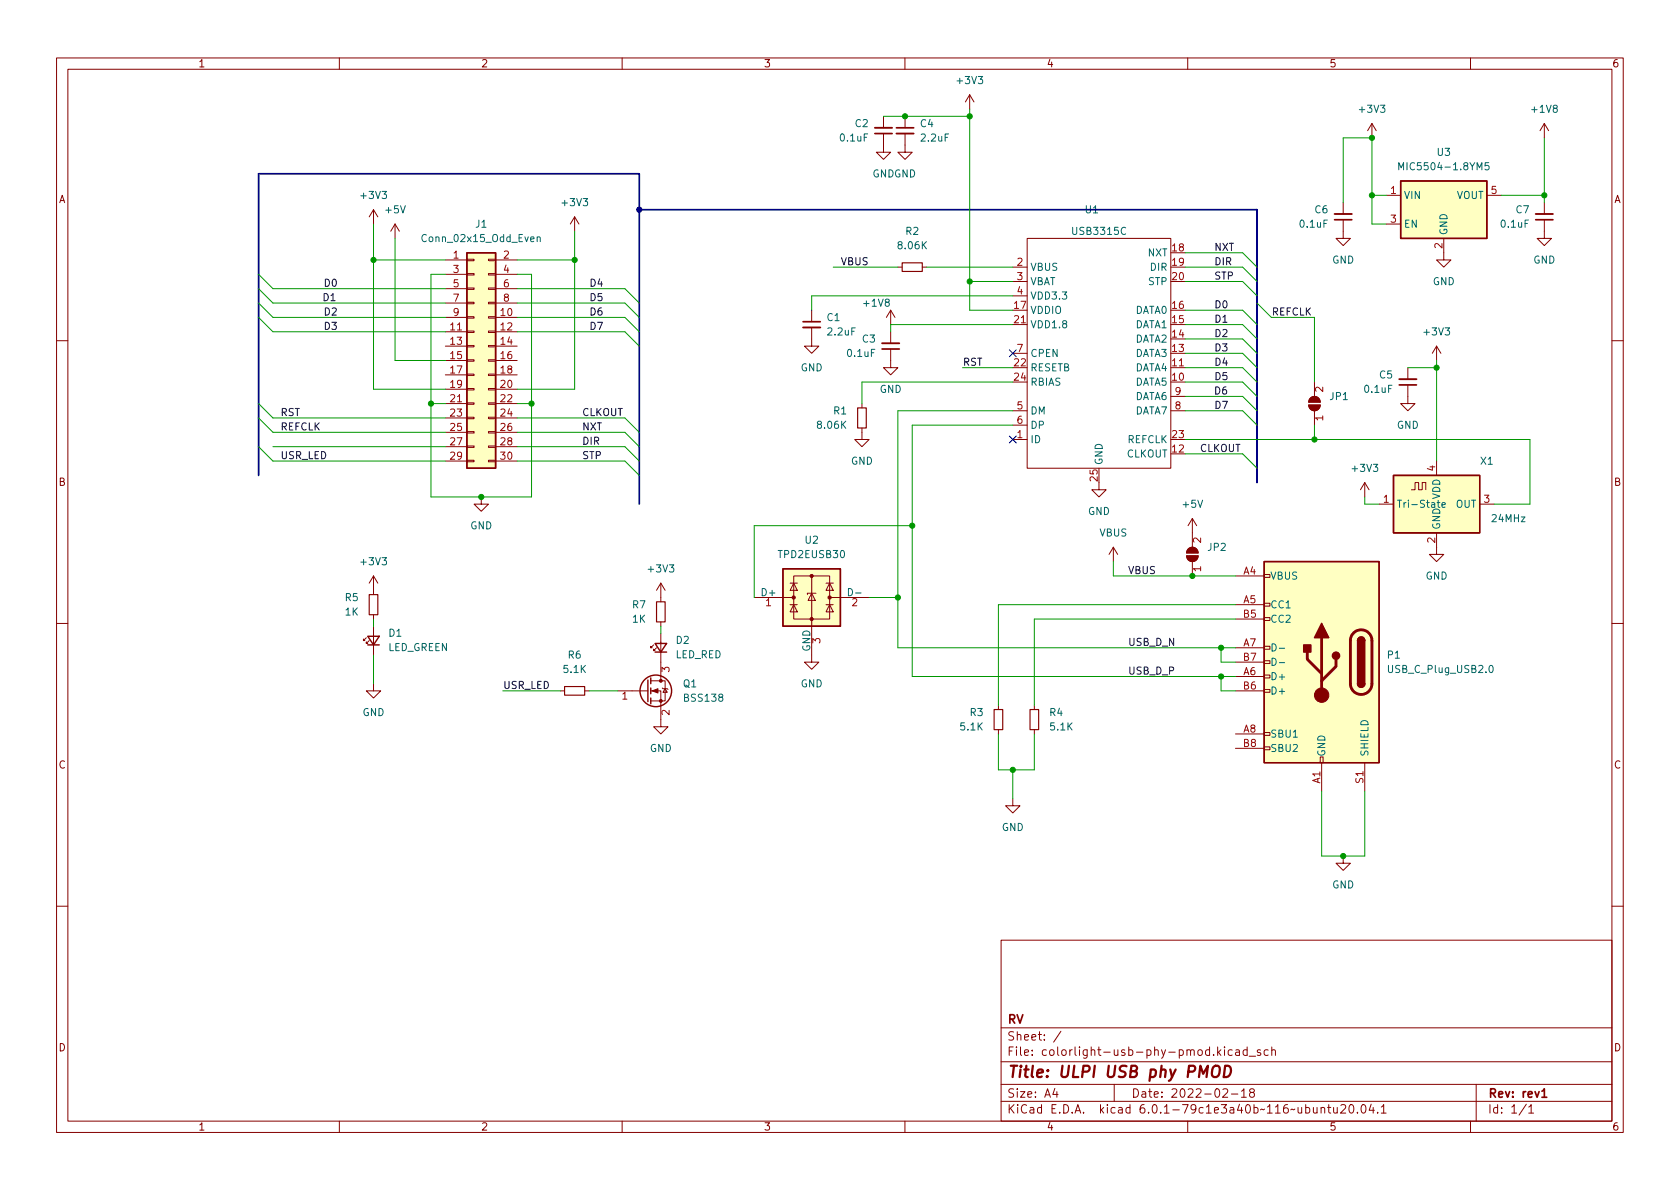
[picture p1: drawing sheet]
<svg xmlns="http://www.w3.org/2000/svg" width="297mm" height="210mm" viewBox="0 0 297 210" stroke-linecap="round" stroke-linejoin="round" font-family="sans-serif">
<g fill="none" stroke="#840000" stroke-width=".18">
<path d="M10 10.2h277v190.1h-277zM12 12.2h273v186.1h-273zM60 10.2v2M110 10.2v2M160 10.2v2M171.4 16.8l-.7 1.2M171.4 16.8v2.5M171.4 16.8l.8 1.2M210 10.2v2M260 10.2v2M66 37.1l-.7 1.2M66 37.1v2.5"/>
<path d="M66 37.1l.8 1.2M69.8 39.6l-.7 1.3M69.8 39.6v2.6M69.8 39.6l.8 1.3M101.6 38.3l-.8 1.3M101.6 38.3v2.6M101.6 38.3l.8 1.3M156.2 23.6v3.3h1.3l-1.3 1.3-1.3-1.3h1.3M156.2 20.6v2M160 23.6v3.3h1.3l-1.3 1.3-1.3-1.3h1.3M160 20.6v2M237.5 38.9v3.3h1.3l-1.3 1.2-1.3-1.2h1.3"/>
<path d="M237.5 35.8v2M242.6 21.8l-.8 1.3M242.6 21.8v2.6M242.6 21.8l.7 1.3M245.1 34.5h2.5M245.1 39.6h2.5M262.9 34.5h2.5M273 38.9v3.3h1.3l-1.3 1.2-1.2-1.2h1.2M273 21.8l-.7 1.3M273 21.8v2.6M273 35.8v2M273 21.8l.8 1.3"/>
<path d="M78.7 46h3.8M78.7 56.1h3.8M78.7 58.7h3.8M78.7 48.5h3.8M78.7 51h3.8M78.7 53.6h3.8M82.5 58.5h1.3v.3h-1.3zM82.5 56h1.3v.3h-1.3zM82.5 53.5h1.3v.2h-1.3zM82.5 50.9h1.3v.3h-1.3zM82.5 48.4h1.3v.2h-1.3zM82.5 45.8h1.3v.3h-1.3z"/>
<path d="M86.4 58.5h1.2v.3h-1.2zM86.4 56h1.2v.3h-1.2zM86.4 53.5h1.2v.2h-1.2zM86.4 50.9h1.2v.3h-1.2zM86.4 48.4h1.2v.2h-1.2zM86.4 45.8h1.2v.3h-1.2zM87.6 46h3.8M87.6 56.1h3.8M87.6 58.7h3.8M87.6 48.5h3.8M87.6 51h3.8M87.6 53.6h3.8"/>
<path d="M143.5 57.9v3.3h1.3l-1.3 1.3-1.3-1.3h1.3M143.5 54.9v2M157.5 54.9v2.5M157.5 58.7v2M157.5 54.9l-.8 1.2M157.5 54.9l.7 1.2M158.7 47.2h.8M163.1 47.2h.7M179.1 47.2h2.5M179.1 57.4h2.5M179.1 49.8h2.5M179.1 52.3h2.5"/>
<path d="M181.6 42.2h25.4v40.6h-25.4zM255.3 42.2v3.8h1.2l-1.2 1.2-1.3-1.2h1.3M10 60.2h2M78.7 61.2h3.8M78.7 63.7h3.8M78.7 66.3h3.8M78.7 68.8h3.8M78.7 71.4h3.8M78.7 73.9h3.8M78.7 76.4h3.8M78.7 79h3.8M82.5 78.9h1.3v.2h-1.3z"/>
<path d="M82.5 76.3h1.3v.3h-1.3zM82.5 73.8h1.3v.2h-1.3zM82.5 71.2h1.3v.3h-1.3zM82.5 68.7h1.3v.3h-1.3zM82.5 66.2h1.3v.2h-1.3zM82.5 63.6h1.3v.3h-1.3zM82.5 61.1h1.3v.2h-1.3zM86.4 78.9h1.2v.2h-1.2zM86.4 76.3h1.2v.3h-1.2zM86.4 73.8h1.2v.2h-1.2zM86.4 71.2h1.2v.3h-1.2zM86.4 68.7h1.2v.3h-1.2z"/>
<path d="M86.4 66.2h1.2v.2h-1.2zM86.4 63.6h1.2v.3h-1.2zM86.4 61.1h1.2v.2h-1.2zM87.6 61.2h3.8M87.6 63.7h3.8M87.6 66.3h3.8M87.6 68.8h3.8M87.6 71.4h3.8M87.6 73.9h3.8M87.6 76.4h3.8M87.6 79h3.8M152.4 75.7v2h1.3l-1.3 1.3-1.3-1.3h1.3"/>
<path d="M152.4 71.4v.7M157.5 61.7v3.3h1.2l-1.2 1.3-1.3-1.3h1.3M179.1 77.7h2.5M179.1 72.6h2.5M179.1 75.2h2.5M179.1 62.5h2.5M207 65h2.5M207 72.6h2.5M207 70.1h2.5M231.4 71.6h2a1.02 1.02 0 0 1-1 1 1.02 1.02 0 0 1-1-1zM231.7 70.4a1.02 1.02 0 0 1 1.1-.2 1.02 1.02 0 0 1 .6 .9h-2zM232.4 67.6v2.5"/>
<path d="M232.4 72.6v2.6M248.9 68.1v3.3h1.3l-1.3 1.2-1.3-1.2h1.3M248.9 65v2.1M254 61.2v2.5M254 61.2l-.8 1.3M254 61.2l.8 1.3M285 60.2h2M78.7 81.5h3.8M82.5 81.4h1.3v.3h-1.3zM85.1 87.9v1.2h1.3l-1.3 1.3-1.3-1.3h1.3M86.4 81.4h1.2v.3h-1.2zM87.6 81.5h3.8"/>
<path d="M194.3 85.3v1.3h1.3l-1.3 1.3-1.3-1.3h1.3M196.8 96.8l-.7 1.2M196.8 96.8v2.5M196.8 96.8l.8 1.2M209.8 98.3h2a1.02 1.02 0 0 1-1 1 1.02 1.02 0 0 1-1-1zM210.1 97.1a1.02 1.02 0 0 1 1.1-.3 1.02 1.02 0 0 1 .6 1h-2zM210.8 91.7l-.7 1.3M210.8 91.7v5.1M210.8 99.3v2.5M210.8 91.7l.8 1.3M241.3 85.3l-.8 1.3M241.3 85.3v2.6"/>
<path d="M241.3 85.3l.8 1.3M243.8 89.1h2.6M249.6 86.6h.6v-1.3h.6v1.3h.7v-1.3h.6v1.3M254 94.2v3.8h1.3l-1.3 1.3-1.3-1.3h1.3M254 81.5v2.6M261.6 89.1h2.6M10 110.2h2M64.8 112.8l-.5 .5v-.3v.3h.2M65.3 113.3l-.5 .5v-.3v.3h.2M66 101.8v3.4M66 108.7v.8M66 110.7v5.1"/>
<path d="M66 101.8l-.7 1.3M66 101.8l.8 1.3M115.6 114l-.5 .5v-.2v.2h.2M116.1 114.5l-.5 .6v-.3v.3h.2M116.8 103.1v3.3M116.8 110v.7M116.8 112v8.4M116.8 103.1l-.7 1.3M116.8 103.1l.8 1.3M133.3 105.7h7M139.7 106.9h1.3M139.7 103.1h1.3"/>
<path d="M140.3 101.8h6.4v7.7h-6.4zM140.3 106.9l.7 1.3h-1.3zM140.3 103.1l.7 1.3h-1.3zM143.5 104.9l.6 1.3h-1.2zM143.5 101.8v15.3h1.3l-1.3 1.3-1.3-1.3h1.3M144.3 104.9h-1.6v.3M146 106.9h1.3M146 103.1h1.3M146.7 106.9l.6 1.3h-1.3zM146.7 103.1l.6 1.3h-1.3zM146.7 105.7h7M218.4 106.9h5.1"/>
<path d="M218.4 101.8h5.1M218.4 119.6h5.1M218.4 114.5h5.1M218.4 109.5h5.1M218.4 117.1h5.1M223.5 119.4h1v.5h-1zM223.5 116.8h1v.5h-1zM223.5 114.3h1v.5h-1zM223.5 109.2h1v.5h-1zM223.5 106.7h1v.5h-1zM223.5 101.6h1v.5h-1zM285 110.2h2"/>
<path d="M66 120.9v1.3h1.3l-1.3 1.2-1.2-1.2h1.2M99.1 122.2h.7M103.4 122.2h.7M109.2 122.2h5.4M115.1 122.2h1.7v6.3h1.3l-1.3 1.3-1.2-1.3h1.2M115.1 120.4h2.5v3.5h-2.5M117.1 121.7l.1 .1h.8l.1 .1M117.6 121.8l.4 .6h-.8zM176.5 124.7v.8M176.5 129v.8M182.9 124.7v.8M182.9 129v.8"/>
<path d="M218.4 122.2h5.1M218.4 129.8h5.1M218.4 132.3h5.1M223.5 132.1h1v.5h-1zM223.5 129.5h1v.5h-1zM223.5 121.9h1v.5h-1zM233.4 133.9h.5v1h-.5zM233.7 134.9v5M241.3 134.9v5M179.1 141.2v1.3h1.2l-1.2 1.3-1.3-1.3h1.3M237.5 151.4v1.2h1.3l-1.3 1.3-1.3-1.3h1.3M10 160.2h2"/>
<path d="M177 166.3h108v32h-108zM285 160.2h2M60 198.3v2M110 198.3v2M160 198.3v2M177 194.8h108M177 191.8h108M177 187.8h108M177 181.8h108M186.5 192.5l-.4 1h1M186.9 193v1M187.6 182.4l-1.3 1.9"/>
<path d="M197 191.8v3M210 198.3v2M215.4 186.1l.5 .5M215.9 185.6l-.6 .6M216.2 192.7l.6-.2 .2 .2 .1 .3-1 1h1M216.5 185.1v.2M216.5 185.6v1M217.7 193.5h1.2M217.9 185.7l-.5-.1-.3 .3v.4l.2 .3h.6M218.5 185.7h.6v.9M219.1 186l-.5 .1a.29 .29 0 0 0-.2 .2 .29 .29 0 0 0 .2 .3h.5M219.5 193l.4-.5v1.5"/>
<path d="M219.5 194h.9M220.5 185.7l-.4-.1-.3 .3v.4l.1 .3h.6M220.5 185.1v1.5M220.9 186.8h1.1M221.2 193.2l-.3-.3 .1-.2 .2-.2 .4 .1 .2 .2-.1 .2-.6 .2-.2 .3 .1 .4 .2 .1h.4l.2-.3-.1-.4-.2-.1M222.9 185.7l-.4-.1-.2 .2 .1 .3 .5 .1v.4h-.6M224.2 185.7l-.4-.1-.3 .3v.4l.1 .3h.6M224.9 185.8l.2-.2 .3 .1 .1 .9M224.9 185.1v1.5M233.6 196l.2-.2 .3 .1 .1 .9M233.6 195.8v1M234.7 195.8h.6"/>
<path d="M234.9 195.3v1.3l.4 .2M235.8 195.8l.1 1h.3l.2-.1M236.4 195.8v1M237.1 195.5l.5-.2 .3 .2v.3l-.9 1h.9M238.7 195.4l.2-.1a.81 .81 0 0 1 .5 .7 .81 .81 0 0 1-.3 .8h-.1a.81 .81 0 0 1-.6-.6 .81 .81 0 0 1 .3-.8zM240 196.7v.1M240.8 195.5l.2-.2a.81 .81 0 0 1 .6 .7 .81 .81 0 0 1-.3 .8h-.2a.81 .81 0 0 1-.3-1.3zM242.4 195.3l-.3 1h.9M242.8 195.8v1M243.6 196.7v.1M244.2 195.8l.4-.5v1.5M244.2 196.8h.9"/>
<path d="M260 198.3v2M261 191.8v6.5M269.9 195.3l-1.3 1.9M270.3 195.8l.4-.5v1.5M270.3 196.8h.9"/>
</g>
<path d="M154.7 23.6h3M158.5 22.6h3M236 38.9h3M271.5 38.9h3.1M142 56.9h3M156 61.7h3M247.4 68.1h3M272.6 193l.5-.5v1.5M272.6 194h.9" fill="none" stroke="#840000" stroke-width=".3"/>
<path d="M214.5 188.7a.69 .69 0 0 1 1.1 0 1.47 1.47 0 0 1-.6 1.8l-.5-.1a1.5 1.5 0 0 1 0-1.7zM216.6 188.5h.5a1.08 1.08 0 0 1 .6 1 1.08 1.08 0 0 1-.9 1h-.4z" fill="none" stroke="#840000" stroke-width=".4"/>
<path d="M159.5 46.5h3.6v1.5h-3.6zM151.6 72.1h1.6v3.6h-1.6zM65.3 105.2h1.5v3.5h-1.5zM116.1 106.4h1.5v3.6h-1.5zM99.8 121.4h3.6v1.5h-3.6zM175.8 125.5h1.5v3.5h-1.5zM182.1 125.5h1.5v3.5h-1.5z" fill="none" stroke="#840000" stroke-width=".2"/>
<g fill="#ffffc2" stroke="#ffffc2" stroke-width=".18">
<path d="M82.5 44.7h5.1v38.1h-5.1z"/>
<path d="M246.4 84.1h15.2v10.1h-15.2z"/>
<path d="M138.4 100.6h10.2v10.1h-10.2z"/>
<path d="M223.5 99.3h20.3v35.6h-20.3z"/>
<path d="M247.6 32h15.3v10.2h-15.3z"/>
</g>
<g fill="none" stroke="#840000" stroke-width=".25">
<path d="M247.6 32h15.3v10.2h-15.3zM82.5 44.7h5.1v38.1h-5.1zM223.5 99.3h20.3v35.6h-20.3zM246.4 84.1h15.2v10.1h-15.2zM65 112.5h2.1l-1.1 1.5zM65 114h2.1M115.1 119.9v1M115.8 113.8h2.1l-1.1 1.5zM115.8 115.3h2.1M138.4 100.6h10.2v10.1h-10.2zM240 113.3a.64 .64 0 0 1 .7-.7 .64 .64 0 0 1 .6 .7M114.6 120.3v3.8"/>
<path d="M115.1 121.7v1M115.1 123.4v1.1M240 120.9a.64 .64 0 0 0 .7 .6 .64 .64 0 0 0 .6-.6"/>
<circle cx="116" cy="122.2" r="2.79"/>
</g>
<path d="M247.3 30v-1.2l.4 .9 .5-.9v1.2M263.2 28.8h-.6v.6l.1-.2 .5 .1 .1 .2-.1 .4-.2 .1-.4-.1M95 42l.2-.1h.3v.8M95 41.9v.8M254.3 88.5v1l.3 .2M254.9 89.3l.7-.1-.1-.3h-.4l-.2 .2 .1 .6h.5M224.9 113.9a.64 .64 0 0 1 .7 .6 .64 .64 0 0 1-.7 .6zM224.9 116.4a.64 .64 0 0 1 .7 .6 .64 .64 0 0 1-.7 .7zM226.2 114.6h1M226.2 117.2h1M263.4 117.8l.2-.1a.68 .68 0 0 1 .4 .6 .68 .68 0 0 1-.4 .6l-.2-.1-.1-.4z" fill="none" stroke="#006464" stroke-width=".18"/>
<g fill="#840000" stroke="#840000" stroke-width=".18">
<path d="M231.4 71.6h2a1.02 1.02 0 0 1-1 1 1.02 1.02 0 0 1-1-1z"/>
<path d="M231.7 70.4a1.02 1.02 0 0 1 1.1-.2 1.02 1.02 0 0 1 .6 .9h-2z"/>
<path d="M115.3 122.2l1-.4v.7z"/>
<path d="M209.8 98.3h2a1.02 1.02 0 0 1-1 1 1.02 1.02 0 0 1-1-1z"/>
<path d="M210.1 97.1a1.02 1.02 0 0 1 1.1-.3 1.02 1.02 0 0 1 .6 1h-2z"/>
<circle cx="140.3" cy="105.7" r=".28"/>
<circle cx="143.5" cy="109.5" r=".28"/>
<circle cx="143.5" cy="101.8" r=".28"/>
<circle cx="146.7" cy="105.7" r=".28"/>
<circle cx="116.8" cy="123.9" r=".25"/>
<circle cx="116.8" cy="120.4" r=".25"/>
<circle cx="233.7" cy="122.9" r="1.27"/>
</g>
<path d="M154.7 22.6h3M158.5 23.6h3M236 37.8h3M271.5 37.8h3.1M142 57.9h3M156 60.7h3M247.4 67.1h3" fill="none" stroke="#840000" stroke-width=".33"/>
<path d="M231.1 115.3v1.3l2.6 2.5M233.7 112.8v10.1M236.2 116.6v1.3l-2.5 2.5M239.3 111.9a1.91 1.91 0 0 1 2.1-.4 1.91 1.91 0 0 1 1.2 1.8v7.6a1.91 1.91 0 0 1-1.9 1.9 1.91 1.91 0 0 1-1.9-1.9v-7.8l.1-.6z" fill="none" stroke="#840000" stroke-width=".51"/>
<g fill="#840000" stroke="#840000" stroke-width=".25">
<path d="M240 120.9h1.3a.64 .64 0 0 1-.6 .6 .64 .64 0 0 1-.7-.6z"/>
<path d="M240 113.3h1.3v7.6h-1.3z"/>
<path d="M240.2 112.8a.64 .64 0 0 1 .7-.1 .64 .64 0 0 1 .4 .6h-1.3z"/>
<path d="M233.7 110.2l1.2 2.6h-2.5z"/>
<path d="M230.5 114h1.3v1.3h-1.3z"/>
<circle cx="236.2" cy="115.9" r=".63"/>
</g>
<path d="M113 37.1h109.2v48.2M45.7 84.1v-53.4h67.3v58.4" fill="none" stroke="#000084" stroke-width=".3"/>
<g fill="none" stroke="#009600" stroke-width=".18">
<path d="M171.4 19.3v35.6h7.7M66 39.6v29.2h12.7M156.2 20.6h15.2M237.5 35.8v-11.4h5.1v15.2h2.5M242.6 34.5h2.5M265.4 34.5h7.6M273 24.4v11.4M45.7 56.1l2.6 2.6h30.4M45.7 51l2.6 2.6h30.4M45.7 53.6l2.6 2.5h30.4M45.7 48.5l2.6 2.5h30.4M66 46h12.7"/>
<path d="M69.8 42.2v21.5h8.9M78.7 48.5h-2.5v39.4h17.8v-39.4h-2.6M91.4 58.7h19.1l2.5 2.5M91.4 53.6h19.1l2.5 2.5M91.4 56.1h19.1l2.5 2.6M91.4 46h10.2M91.4 51h19.1l2.5 2.6M101.6 40.9v27.9h-10.2M147.3 47.2h11.4M163.8 47.2h15.3M171.4 49.8h7.7M179.1 52.3h-35.6v2.6"/>
<path d="M179.1 57.4h-21.6v1.3M209.5 54.9h10.2l2.5 2.5M209.5 49.8h10.2l2.5 2.5M209.5 47.2h10.2l2.5 2.6M209.5 57.4h10.2l2.5 2.5M209.5 59.9h10.2l2.5 2.6M209.5 44.7h10.2l2.5 2.5M222.2 53.6l2.6 2.5h7.6v11.5M45.7 79l2.6 2.5h30.4M45.7 71.4l2.6 2.5h30.4M45.7 73.9l2.6 2.5h30.4M48.3 79h30.4"/>
<path d="M76.2 71.4h2.5M91.4 79h19.1l2.5 2.5M91.4 73.9h19.1l2.5 2.5M91.4 76.4h19.1l2.5 2.6M91.4 71.4h2.6M170.2 65h8.9M179.1 67.6h-26.7v3.8M179.1 75.2h-17.8v44.4h57.1M179.1 72.6h-20.4v41.9h59.7M209.5 77.7h61v11.4h-6.3M209.5 65h10.2l2.5 2.6M209.5 72.6h10.2l2.5 2.6"/>
<path d="M209.5 67.6h10.2l2.5 2.5M209.5 70.1h10.2l2.5 2.5M209.5 62.5h10.2l2.5 2.5M232.4 75.2v2.5M248.9 65h5.1M254 63.7v17.8M91.4 81.5h19.1l2.5 2.6M161.3 93h-28v12.7M196.8 99.3v2.5h21.6M209.5 80.3h10.2l2.5 2.5M241.3 87.9v1.2h2.5M66 109.5v1.2"/>
<path d="M66 115.8v5.1M116.8 110.7v1.3M153.7 105.7h5M215.9 119.6v2.6h2.5M215.9 114.5v2.6h2.5M218.4 106.9h-41.9v17.8M218.4 109.5h-35.5v15.2M88.9 122.2h10.2M104.1 122.2h5.1M176.5 129.8v6.3h6.4v-6.3M179.1 136.1v5.1M233.7 139.9v11.5h7.6v-11.5"/>
</g>
<path d="M178.5 61.9l1.2 1.2M178.5 77.1l1.2 1.2M179.7 61.9l-1.2 1.2M179.7 77.1l-1.2 1.2" fill="none" stroke="#000084" stroke-width=".18"/>
<g fill="#009600" stroke="#009600" stroke-width=".18">
<circle cx="76.2" cy="71.4" r=".46"/>
<circle cx="94" cy="71.4" r=".46"/>
<circle cx="85.1" cy="87.9" r=".46"/>
<circle cx="158.7" cy="105.7" r=".46"/>
<circle cx="161.3" cy="93" r=".46"/>
<circle cx="66" cy="46" r=".46"/>
<circle cx="101.6" cy="46" r=".46"/>
<circle cx="242.6" cy="24.4" r=".46"/>
<circle cx="242.6" cy="34.5" r=".46"/>
<circle cx="171.4" cy="49.8" r=".46"/>
<circle cx="273" cy="34.5" r=".46"/>
<circle cx="254" cy="65" r=".46"/>
<circle cx="232.4" cy="77.7" r=".46"/>
<circle cx="215.9" cy="114.5" r=".46"/>
<circle cx="215.9" cy="119.6" r=".46"/>
<circle cx="210.8" cy="101.8" r=".46"/>
<circle cx="237.5" cy="151.4" r=".46"/>
<circle cx="179.1" cy="136.1" r=".46"/>
<circle cx="171.4" cy="20.6" r=".46"/>
<circle cx="160" cy="20.6" r=".46"/>
</g>
<circle cx="113" cy="37.1" r=".46" fill="#000084" stroke="#000084" stroke-width=".18"/>
<text font-size="2.8" fill="#840000" x="178" y="190.6">Title: ULPI USB phy PMOD</text>
<g font-size="2.1" fill="#840000">
<text x="178" y="184">Sheet: /</text>
<text x="178" y="181">RV</text>
<text x="178" y="186.7">File: colorlight-usb-phy-pmod.kicad_sch</text>
<text x="178" y="196.9">KiCad E.D.A. kicad 6.0.1-79c1e3a40b~116~ubuntu20.04.1</text>
<text x="178" y="194.1">Size: A4</text>
<text x="200" y="194.1">Date: 2022-02-18</text>
<text x="263" y="194.1">Rev: rev1</text>
<text x="263" y="196.9">Id: 1/1</text>
</g>
<g font-size="1.8" fill="#840000">
<text x="35" y="11.9">1</text>
<text x="85" y="11.9">2</text>
<text x="135" y="11.9">3</text>
<text x="185" y="11.9">4</text>
<text x="235" y="11.9">5</text>
<text x="285" y="11.9">6</text>
<text x="10.3" y="35.9">A</text>
<text x="285.3" y="35.9">A</text>
<text x="10.3" y="85.9">B</text>
<text x="285.3" y="85.9">B</text>
<text x="10.3" y="135.9">C</text>
<text x="285.3" y="135.9">C</text>
<text x="10.3" y="185.9">D</text>
<text x="285.3" y="185.9">D</text>
<text x="35" y="199.9">1</text>
<text x="85" y="199.9">2</text>
<text x="135" y="199.9">3</text>
<text x="185" y="199.9">4</text>
<text x="235" y="199.9">5</text>
<text x="285" y="199.9">6</text>
</g>
<g font-size="1.8" fill="#006464">
<text x="169.4" y="14.9">+3V3</text>
<text x="151.2" y="22.5">C2</text>
<text x="162.7" y="22.5">C4</text>
<text x="240.5" y="19.9">+3V3</text>
<text x="271" y="19.9">+1V8</text>
<text x="148.6" y="25">0.1uF</text>
<text x="163" y="25">2.2uF</text>
<text x="254.1" y="27.6">U3</text>
<text x="64" y="35.2">+3V3</text>
<text x="154.2" y="31.4">GNDGND</text>
<text x="248.2" y="35.2">VIN</text>
<text x="248.3" y="30.1">MIC5504-1.8YM5</text>
<text x="257.5" y="35.2">VOUT</text>
<text x="68.3" y="37.7">+5V</text>
<text x="84.1" y="40.3">J1</text>
<text x="99.5" y="36.4">+3V3</text>
<text x="160.2" y="41.5">R2</text>
<text x="189.8" y="41.5">USB3315C</text>
<text x="191.9" y="37.7">U1</text>
<text x="229.9" y="40.2">0.1uF</text>
<text x="232.5" y="37.7">C6</text>
<text x="248.2" y="40.3">EN</text>
<text x="255.9" y="41.7" transform="rotate(-90 255.9 41.7)">GND</text>
<text x="265.5" y="40.2">0.1uF</text>
<text x="268.1" y="37.7">C7</text>
<text x="75" y="42.8">Conn_02x15_Odd_Even</text>
<text x="158.9" y="44.1">8.06K</text>
<text x="182.1" y="47.9">VBUS</text>
<text x="203" y="45.3">NXT</text>
<text x="203.5" y="47.9">DIR</text>
<text x="235.5" y="46.6">GND</text>
<text x="271.1" y="46.6">GND</text>
<text x="182.1" y="50.4">VBAT</text>
<text x="182.1" y="53">VDD3.3</text>
<text x="203.1" y="50.4">STP</text>
<text x="253.3" y="50.4">GND</text>
<text x="146.2" y="56.8">C1</text>
<text x="146.5" y="59.3">2.2uF</text>
<text x="152.9" y="54.2">+1V8</text>
<text x="182.1" y="55.5">VDDIO</text>
<text x="182.1" y="58">VDD1.8</text>
<text x="200.6" y="58">DATA1</text>
<text x="200.6" y="55.5">DATA0</text>
<text x="251.9" y="59.3">+3V3</text>
<text x="141.5" y="65.7">GND</text>
<text x="149.9" y="63.1">0.1uF</text>
<text x="152.5" y="60.6">C3</text>
<text x="182.1" y="65.7">RESETB</text>
<text x="182.1" y="63.1">CPEN</text>
<text x="200.6" y="65.7">DATA4</text>
<text x="200.6" y="63.1">DATA3</text>
<text x="200.6" y="60.6">DATA2</text>
<text x="155.5" y="69.5">GND</text>
<text x="182.1" y="68.2">RBIAS</text>
<text x="200.6" y="68.2">DATA5</text>
<text x="200.6" y="70.7">DATA6</text>
<text x="235.2" y="70.7">JP1</text>
<text x="241.4" y="69.5">0.1uF</text>
<text x="243.9" y="66.9">C5</text>
<text x="144.7" y="75.8">8.06K</text>
<text x="147.4" y="73.3">R1</text>
<text x="182.1" y="73.3">DM</text>
<text x="182.1" y="75.8">DP</text>
<text x="200.6" y="73.3">DATA7</text>
<text x="247" y="75.8">GND</text>
<text x="150.4" y="82.2">GND</text>
<text x="182.1" y="78.4">ID</text>
<text x="194.9" y="82.3" transform="rotate(-90 194.9 82.3)">GND</text>
<text x="199.1" y="80.9">CLKOUT</text>
<text x="199.3" y="78.4">REFCLK</text>
<text x="239.2" y="83.4">+3V3</text>
<text x="261.8" y="82.2">X1</text>
<text x="209.2" y="89.8">+5V</text>
<text x="246.9" y="89.8">Tri-State</text>
<text x="254.6" y="88.3" transform="rotate(-90 254.6 88.3)">VDD</text>
<text x="257.4" y="89.8">OUT</text>
<text x="83.1" y="93.6">GND</text>
<text x="192.3" y="91.1">GND</text>
<text x="194.4" y="94.9">VBUS</text>
<text x="254.6" y="93.7" transform="rotate(-90 254.6 93.7)">GND</text>
<text x="263.9" y="92.3">24MHz</text>
<text x="64" y="99.9">+3V3</text>
<text x="114.8" y="101.2">+3V3</text>
<text x="137.8" y="98.7">TPD2EUSB30</text>
<text x="142.4" y="96.1">U2</text>
<text x="213.6" y="97.4">JP2</text>
<text x="61.1" y="106.3">R5</text>
<text x="111.9" y="107.6">R7</text>
<text x="134.7" y="105.4">D+</text>
<text x="150.2" y="105.4">D-</text>
<text x="224.5" y="102.5">VBUS</text>
<text x="224.5" y="107.6">CC1</text>
<text x="252" y="102.5">GND</text>
<text x="61.1" y="108.8">1K</text>
<text x="68.8" y="112.6">D1</text>
<text x="111.9" y="110.1">1K</text>
<text x="119.6" y="113.8">D2</text>
<text x="224.5" y="110.1">CC2</text>
<text x="68.5" y="115.1">LED_GREEN</text>
<text x="99.7" y="119">5.1K</text>
<text x="100.5" y="116.5">R6</text>
<text x="119.4" y="116.4">LED_RED</text>
<text x="143.3" y="115.2" transform="rotate(-90 143.3 115.2)">GND</text>
<text x="245.3" y="116.5">P1</text>
<text x="245.7" y="119">USB_C_Plug_USB2.0</text>
<text x="120.8" y="121.5">Q1</text>
<text x="121.1" y="124.1">BSS138</text>
<text x="141.5" y="121.5">GND</text>
<text x="224.5" y="120.3">D+</text>
<text x="224.5" y="122.8">D+</text>
<text x="64.1" y="126.6">GND</text>
<text x="169.9" y="129.2">5.1K</text>
<text x="171.5" y="126.6">R3</text>
<text x="185.6" y="126.6">R4</text>
<text x="185.8" y="129.2">5.1K</text>
<text x="224.5" y="130.4">SBU1</text>
<text x="114.9" y="133">GND</text>
<text x="224.5" y="133">SBU2</text>
<text x="234.3" y="133.9" transform="rotate(-90 234.3 133.9)">GND</text>
<text x="241.9" y="133.9" transform="rotate(-90 241.9 133.9)">SHIELD</text>
<text x="177.1" y="146.9">GND</text>
<text x="235.5" y="157.1">GND</text>
</g>
<g font-size="1.8" fill="#a90000">
<text x="245.9" y="34.3">1</text>
<text x="263.7" y="34.3">5</text>
<text x="245.9" y="39.4">3</text>
<text x="80.2" y="45.7">1</text>
<text x="89" y="45.7">2</text>
<text x="179.8" y="47">2</text>
<text x="207.3" y="44.4">18</text>
<text x="207.3" y="47">19</text>
<text x="255" y="43.9" transform="rotate(-90 255 43.9)">2</text>
<text x="80.2" y="48.3">3</text>
<text x="80.2" y="50.8">5</text>
<text x="80.2" y="53.3">7</text>
<text x="89" y="48.3">4</text>
<text x="89" y="50.8">6</text>
<text x="89" y="53.3">8</text>
<text x="179.8" y="49.5">3</text>
<text x="179.8" y="52.1">4</text>
<text x="207.3" y="49.5">20</text>
<text x="79.7" y="58.4">11</text>
<text x="80.2" y="55.9">9</text>
<text x="88.6" y="55.9">10</text>
<text x="88.6" y="58.4">12</text>
<text x="179.4" y="54.6">17</text>
<text x="179.4" y="57.1">21</text>
<text x="207.3" y="59.7">14</text>
<text x="207.3" y="57.1">15</text>
<text x="207.3" y="54.6">16</text>
<text x="79.7" y="61">13</text>
<text x="79.7" y="63.5">15</text>
<text x="88.6" y="61">14</text>
<text x="88.6" y="63.5">16</text>
<text x="179.4" y="64.8">22</text>
<text x="179.8" y="62.2">7</text>
<text x="207.3" y="64.8">11</text>
<text x="207.3" y="62.2">13</text>
<text x="79.7" y="66">17</text>
<text x="79.7" y="68.6">19</text>
<text x="79.7" y="71.1">21</text>
<text x="88.6" y="66">18</text>
<text x="88.6" y="68.6">20</text>
<text x="88.6" y="71.1">22</text>
<text x="179.4" y="67.3">24</text>
<text x="207.3" y="67.3">10</text>
<text x="207.8" y="69.8">9</text>
<text x="233.9" y="69.3" transform="rotate(-90 233.9 69.3)">2</text>
<text x="79.7" y="73.7">23</text>
<text x="79.7" y="76.2">25</text>
<text x="88.6" y="73.7">24</text>
<text x="88.6" y="76.2">26</text>
<text x="179.8" y="77.5">1</text>
<text x="179.8" y="72.4">5</text>
<text x="179.8" y="74.9">6</text>
<text x="207.3" y="77.5">23</text>
<text x="207.8" y="72.4">8</text>
<text x="233.9" y="74.4" transform="rotate(-90 233.9 74.4)">1</text>
<text x="79.7" y="78.7">27</text>
<text x="79.7" y="81.3">29</text>
<text x="88.6" y="78.7">28</text>
<text x="88.6" y="81.3">30</text>
<text x="207.3" y="80">12</text>
<text x="253.7" y="83.3" transform="rotate(-90 253.7 83.3)">4</text>
<text x="194.1" y="85.1" transform="rotate(-90 194.1 85.1)">25</text>
<text x="244.6" y="88.9">1</text>
<text x="262.4" y="88.9">3</text>
<text x="212.3" y="96" transform="rotate(-90 212.3 96)">2</text>
<text x="253.7" y="96" transform="rotate(-90 253.7 96)">2</text>
<text x="212.3" y="101.1" transform="rotate(-90 212.3 101.1)">1</text>
<text x="219.8" y="101.6">A4</text>
<text x="135.4" y="107.2">1</text>
<text x="150.6" y="107.2">2</text>
<text x="219.8" y="106.7">A5</text>
<text x="145" y="113.8" transform="rotate(-90 145 113.8)">3</text>
<text x="219.8" y="109.2">B5</text>
<text x="118.4" y="118.9" transform="rotate(-90 118.4 118.9)">3</text>
<text x="219.8" y="119.4">A6</text>
<text x="219.8" y="114.3">A7</text>
<text x="219.8" y="116.8">B7</text>
<text x="110" y="123.7">1</text>
<text x="219.8" y="121.9">B6</text>
<text x="118.4" y="126.5" transform="rotate(-90 118.4 126.5)">2</text>
<text x="219.8" y="129.5">A8</text>
<text x="219.8" y="132.1">B8</text>
<text x="233.4" y="138.5" transform="rotate(-90 233.4 138.5)">A1</text>
<text x="241" y="138.5" transform="rotate(-90 241 138.5)">S1</text>
</g>
<g font-size="1.8" fill="#0f0f0f">
<text x="148.6" y="46.9">VBUS</text>
<text x="214.6" y="46.9">DIR</text>
<text x="214.6" y="44.3">NXT</text>
<text x="56.9" y="53.2">D1</text>
<text x="57.1" y="50.7">D0</text>
<text x="104.1" y="50.7">D4</text>
<text x="104.1" y="53.2">D5</text>
<text x="214.6" y="49.4">STP</text>
<text x="57.1" y="55.8">D2</text>
<text x="57.1" y="58.3">D3</text>
<text x="104.1" y="55.8">D6</text>
<text x="104.1" y="58.3">D7</text>
<text x="214.6" y="54.5">D0</text>
<text x="214.6" y="57">D1</text>
<text x="214.6" y="59.6">D2</text>
<text x="224.8" y="55.8">REFCLK</text>
<text x="170.2" y="64.7">RST</text>
<text x="214.6" y="64.7">D4</text>
<text x="214.6" y="62.1">D3</text>
<text x="214.6" y="69.7">D6</text>
<text x="214.6" y="67.2">D5</text>
<text x="49.5" y="73.6">RST</text>
<text x="49.5" y="76.1">REFCLK</text>
<text x="102.9" y="76.1">NXT</text>
<text x="102.9" y="73.6">CLKOUT</text>
<text x="214.6" y="72.3">D7</text>
<text x="49.5" y="81.2">USR_LED</text>
<text x="102.9" y="78.6">DIR</text>
<text x="102.9" y="81.2">STP</text>
<text x="212.1" y="79.9">CLKOUT</text>
<text x="199.4" y="101.5">VBUS</text>
<text x="199.4" y="114.2">USB_D_N</text>
<text x="199.4" y="119.3">USB_D_P</text>
<text x="88.9" y="121.8">USR_LED</text>
</g>
</svg>
